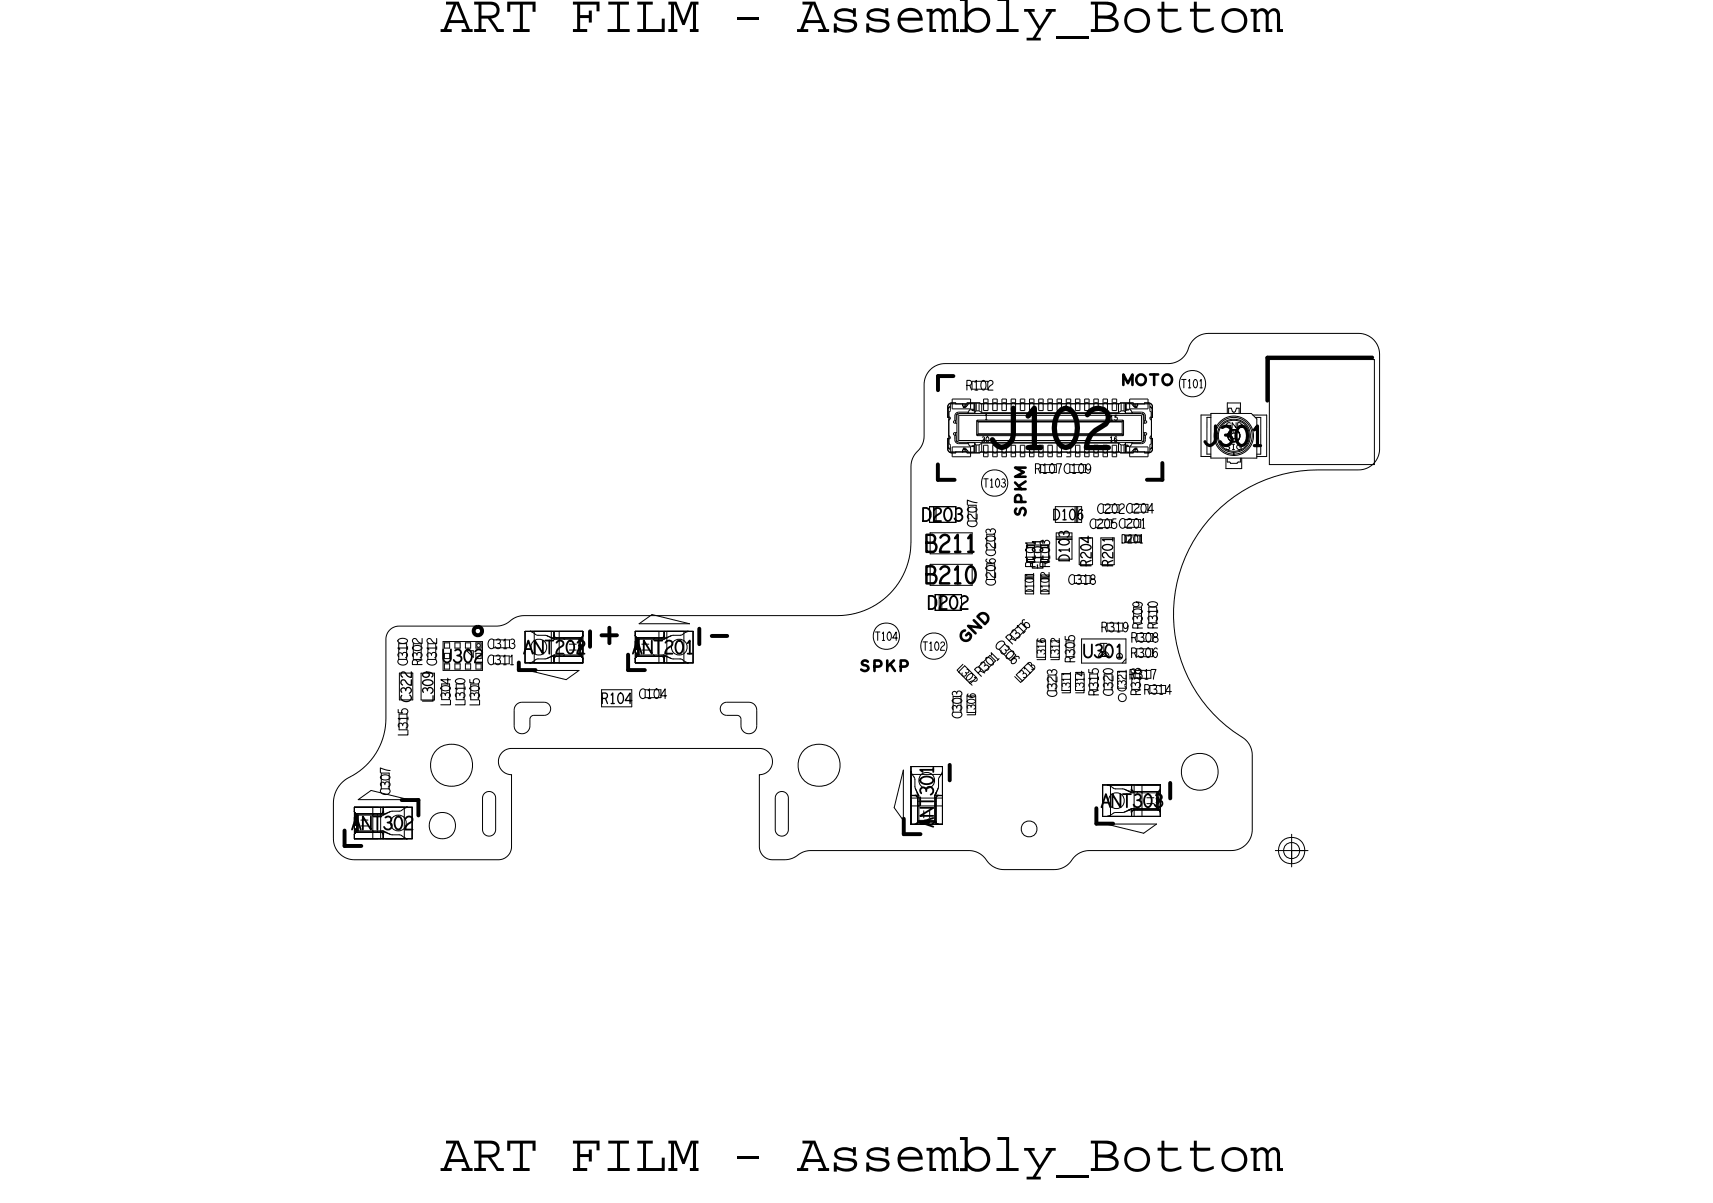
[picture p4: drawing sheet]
<svg xmlns="http://www.w3.org/2000/svg" width="65mm" height="46mm" viewBox="0 0 65 46" stroke-linecap="round" stroke-linejoin="round" font-family="sans-serif">
<!-- layer: Board Outline -->
<g fill="none" stroke="#000" stroke-width=".04">
<path d="M14.9 24l.3-.2h3.8l.7-.3h.3h11.9a2.8 2.8 0 0 0 2.8-2.8v-3l.1-.3 .3-.4 .1-.3v-2a.8 .8 0 0 1 .8-.8l8.6-.1a1.01 1.01 0 0 0 .8-.8l.2-.2 .4-.1h5.8a.8 .8 0 0 1 .8 .8l-.1 3.6a.8 .8 0 0 1-.8 .8h-1.8a5.5 5.5 0 0 0-5.1 4.3 5.5 5.5 0 0 0 2.7 6l.2 .5v2.9a.8 .8 0 0 1-.8 .8h-5.5a1.31 1.31 0 0 0-.8 .6l-.4 .1h-2a1.23 1.23 0 0 1-.9-.6l-.4-.1h-6l-.9 .3h-.8l-.2-.2-.1-.2v-2.8l.4-.1 .1-.4-.1-.3-.3-.2h-9.5l-.4 .1-.1 .4 .1 .4 .4 .1v2.8l-.2 .4-.3 .1h-5.5a.8 .8 0 0 1-.8-.9v-1.4a1.24 1.24 0 0 1 .9-1 2.5 2.5 0 0 0 1.1-2.1v-3.1zM18.4 30.2h.3l.2 .2v1.2l-.2 .2h-.2l-.1-.2zM19.6 27.1v.6zM19.6 27.6l.1 .3h.2h.2l.1-.3M19.9 26.8h.8zM19.9 26.8h-.2l-.1 .2M20.2 27.4v.2zM20.3 27.3h.4zM20.3 27.3l-.1 .1M20.7 26.8h.2l.1 .2-.1 .2-.2 .1M27.7 27.3h.4zM27.7 26.8h-.2l-.1 .2 .1 .2h.2"/>
<path d="M27.7 26.8h.8zM28.1 27.3l.1 .1M28.2 27.4v.3zM28.2 27.6l.1 .3h.2h.2l.1-.3M28.5 26.8h.2l.1 .3M28.8 27v.6zM29.6 30.2h.2l.2 .2v1.2l-.2 .2h-.2l-.1-.2zM39 31.4l.2-.1 .2 .1 .1 .2-.1 .2-.2 .1-.2-.1-.1-.2zM42.6 26.5l.1-.1 .2 .1v.1l-.2 .1-.1-.1zM49.2 32.4h.5zM49.2 32.4v.5z"/>
<circle cx="16.8" cy="31.5" r=".5"/>
<circle cx="17.2" cy="29.2" r=".81"/>
<circle cx="31.2" cy="29.2" r=".81"/>
<circle cx="45.7" cy="29.4" r=".71"/>
<circle cx="49.2" cy="32.4" r=".5"/>
</g>
<g fill="none" stroke="#000" stroke-width=".15">
<path d="M35.7 17.7v.6zM35.7 18.3h.7zM35.7 14.3h.6zM35.7 14.3v.6zM43.7 18.3h.6zM44.3 17.6v.7zM48.3 13.6v1.7zM48.3 13.6h4zM13.1 31.6v.6zM13.1 32.2h.7zM15.3 30.5h.6zM15.9 30.5v.6z"/>
<path d="M19.8 25.2v.3zM19.8 25.5h.6zM22.5 24v.6zM22.9 24.2h.6zM23.2 23.9v.6zM23.9 24.9v.6zM23.9 25.5h.7zM26.6 24v.5zM27.1 24.2h.6zM34.4 31.2v.6zM34.4 31.8h.7zM36.2 29.1v.6z"/>
<path d="M41.8 30.8v.6zM41.8 31.4h.6zM44.6 29.8v.6z"/>
</g>
<!-- layer: Components -->
<g fill="none" stroke="#000" stroke-width=".04">
<path d="M35.4 19.3v.6zM35.4 19.3h1zM35.4 19.9h1zM35.6 19.3v.6zM35.7 19.3v.6zM36.1 15.9h.1M36.1 15.5v.4zM36.1 16.7v.4zM36.1 16.7h.1M36.1 17.1l.1 .1M36.1 17l.1 .1M36.1 15.6v.3z"/>
<path d="M36.1 16.7v.3zM36.1 15.5v.1M36.1 16v.6zM36.1 16.6h.1M36.1 16.6v.1M36.1 16h.1M36.1 15.9v.1M36.1 15.7v.2zM36.1 16.6v.1zM36.1 15.9v.1zM36.1 16.7v.2zM36.1 16.9h.1"/>
<path d="M36.2 15.7h.1M36.2 15.5h.1M36.2 17.1h.1M36.2 16.9v.1M36.2 17.1h-.1M36.2 15.6v.1M36.2 15.4v.2zM36.2 15.4h.5zM36.2 17v.2zM36.2 15.5l-.1 .1M36.2 17.2h.5zM36.2 17.2h.2z"/>
<path d="M36.2 15.3l-.1 .2M36.3 15.3h.1zM36.3 15.2v.4zM36.3 15.2h.7zM36.3 17v.4zM36.3 17h.7zM36.3 15.6h.7zM36.3 17.4h.7zM36.3 16.1h.1M36.4 16.5h.1M36.3 16.5l.1 .1M36.4 16.6v.1z"/>
<path d="M36.4 15.8v.2zM36.4 16.7l.1 .2M36.4 16.1h.1M36.4 16.5v.1zM36.4 16v.1zM36.4 15.4h.1M36.4 15.4h.3zM36.4 15.3h.1M36.4 17.2h.1M36.4 17.2h.3zM36.4 19.3v.6zM36.4 16.7l.1 .1"/>
<path d="M36.4 16l-.1 .1M36.4 15.8v1zM36.5 15.8h.1M36.5 16.9h.4zM36.5 15.7h.4zM36.5 15.8v1zM36.5 16.8h.1M36.5 16.8h7zM36.5 15.7l-.1 .1M36.5 15.8h7zM36.5 15.7h7zM36.7 15.4v.1z"/>
<path d="M36.7 15.4h.1M36.7 17.1v.1zM36.7 17.2h.1M36.7 15.5h.1M36.7 15.5h.1zM36.7 17.1h.1zM36.7 17.1h.1M36.8 15.5h.1M36.8 15.4h.1M36.8 17.2h.1M36.8 17.1h.1M36.8 15.4v.1z"/>
<path d="M36.8 17.1v.1zM36.8 15.5h-.1M36.8 17.1l.1 .1zM36.8 15.3h.5zM36.8 17.2h.5zM36.8 15.3v.2zM36.8 15.3h.1M36.8 16.8l.1 .1zM36.9 15.7h.2zM36.9 16.9h.2zM36.9 15.4l-.1 .1zM36.9 15.3h.1"/>
<path d="M36.9 17.2h.1M36.9 15.7h.1M36.9 15.7h-.1zM36.9 16.9h.1M36.9 16.9l.1 .1zM36.9 15.4h.2zM36.9 17.2h.2zM36.9 15.4h.1M36.9 15.6h.1M36.9 17h.1M37 17h.1M37 15.6l-.1 .1z"/>
<path d="M37 15.6h.1M37 15.2v.4zM37 17v.4zM37 15.3h.1M37 17.2h.1M37 15.4h.1M37 15.6h.1zM37 17h.1zM37 15.6l.1 .1zM37.1 16.9v.1M37.1 15.6v.1M37.1 15.4v.2z"/>
<path d="M37.1 17v.2zM37.1 15.3v.4zM37.1 16.9h.1M37.1 16.9v.3zM37.1 15.7h.1M37.1 15.7l.1-.1zM37.1 16.9h.1zM37.2 15.3v.3zM37.2 16.6h5.6zM37.2 16h5.6zM37.3 16.1h5.4zM37.3 16.5h5.4z"/>
<path d="M37.3 15.3v.3zM37.3 15.3h.1M37.3 15.4h.2zM37.3 15.4h5.4zM37.3 17.2h5.4zM37.4 15.4v.3zM37.4 15.7h5.2zM37.4 16.9h5.2zM37.5 15.2v.4zM37.5 15.2h.1zM37.5 15.4h.1M37.5 15.3h.1z"/>
<path d="M37.6 15.4h.1M37.6 15.4h.3zM37.6 15.3h.1M37.6 15.2v.4zM37.8 15.2v.4zM37.8 15.2h.2zM37.8 15.4h.1M37.8 15.3h.1zM37.9 15.4h.1M37.9 15.4h.3zM37.9 15.3h.1M38 15.2v.4z"/>
<path d="M38.2 15.2v.4zM38.2 15.2h.1zM38.2 15.4h.1M38.2 15.3h.1zM38.3 15.4h.1M38.3 15.4h.3zM38.3 15.3h.1M38.3 15.2v.4zM38.5 15.2v.4zM38.5 15.2h.2zM38.5 15.4h.1M38.5 15.3h.1z"/>
<path d="M38.6 15.4h.1M38.6 15.4h.3zM38.6 15.3h.1M38.7 15.2v.4zM38.9 15.2v.4zM38.9 15.2h.1zM38.9 15.4h.1M38.9 15.3h.1zM39 15.4h.1M39 15.4h.3zM39 15.3h.1M39 15.2v.4z"/>
<path d="M39.2 15.2v.4zM39.2 15.2h.2zM39.2 15.4h.1M39.2 15.3h.1zM39.3 15.4h.1M39.3 15.4h.3zM39.3 15.3h.1M39.4 15.2v.4zM39.6 15.2v.4zM39.6 15.2h.1zM39.6 15.3h.1zM39.6 15.4h.1"/>
<path d="M39.7 15.4h.3zM39.7 15.3h.1M39.7 15.4h.1M39.7 15.2v.4zM39.9 15.2v.4zM39.9 15.2h.2zM39.9 15.3h.1zM39.9 15.4h.1M40 15.4h.3zM40 15.3h.1M40 15.4h.1M40.1 15.2v.4z"/>
<path d="M40.2 19.3h1zM40.2 19.3v.6zM40.2 19.9h1zM40.3 15.2v.4zM40.3 15.2h.1zM40.3 15.3h.1zM40.3 15.4h.1M40.4 15.4h.2zM40.4 15.3h.1M40.4 15.4h.1M40.4 15.2v.4zM40.6 15.2v.4z"/>
<path d="M40.6 15.2h.2zM40.6 15.4h.1M40.6 15.3h.1zM40.7 15.4h.1M40.7 15.4h.3zM40.7 15.3h.1M40.8 15.2v.4zM40.9 19.3v.6zM41 15.2v.4zM41 15.2h.1zM41 15.4h.1M41 15.3h.1z"/>
<path d="M41 19.3v.6zM41.1 15.4h.1M41.1 15.4h.3zM41.1 15.3h.1M41.1 15.2v.4zM41.2 19.3v.6zM41.3 15.2v.4zM41.3 15.2h.2zM41.3 15.3h.1zM41.3 15.4h.1M41.4 15.4h.3zM41.4 15.3h.1"/>
<path d="M41.4 15.4h.1M41.5 15.2v.4zM41.7 15.2h.1zM41.7 15.2v.4zM41.7 15.4h.1M41.7 15.3h.1zM41.8 15.4h.3zM41.8 15.3h.1M41.8 15.4h.1M41.8 15.2v.4zM42 15.2h.2zM42 15.2v.4z"/>
<path d="M42 15.3h.1zM42 15.4h.1M42.1 15.4h.3zM42.1 15.3h.1M42.1 15.4h.1M42.2 15.2v.4zM42.4 15.2h.1zM42.4 15.2v.4zM42.4 15.3h.1zM42.4 15.4h.1M42.5 15.4h.1zM42.5 15.3h.1"/>
<path d="M42.5 15.4h.1M42.5 15.2v.4zM42.6 15.4v.3zM42.6 15.4h.1M42.7 15.3h.5zM42.7 17.2h.5zM42.7 15.6h.1zM42.7 15.3v.3zM42.7 16.9h.1zM42.7 16.5h.1M42.7 16.1h.1M42.7 16.1l.1-.1z"/>
<path d="M42.7 16.5l.1 .1zM42.7 16.1v.4zM42.8 16.6h.1M42.8 16h.1M42.8 16l-.1 .1zM42.8 16v.6zM42.8 15.3v.3zM42.8 16.9h.1zM42.8 16.9v.3zM42.8 15.6l.1 .1zM42.9 15.7h.1M42.9 15.3v.4z"/>
<path d="M42.9 16.9v.3zM42.9 16.9h.1M42.9 15.7h.2zM42.9 16.9h.2zM42.9 17h.1zM42.9 15.6h.1zM42.9 15.4v.2zM42.9 17.2h.2zM42.9 17v.2zM42.9 15.4h.2zM42.9 15.6v.1M42.9 16.9l.1 .1z"/>
<path d="M42.9 16.9v.1M43 15.6h.1M43 17h.1M43 15.3h.1M43 17.2h.1M43 15.4h.1M43 15.2v.4zM43 17v.4zM43 15.2h.7zM43 17h.7zM43 15.6h.7zM43 17.4h.7z"/>
<path d="M43 15.6l.1 .1zM43 17l.1-.1zM43.1 15.6h.1M43.1 17h.1M43.1 15.3h.1M43.1 17.2h.1M43.1 15.4h.1M43.1 15.7h.1zM43.1 15.7h.1M43.1 16.9l.1-.1zM43.1 16.9h.1M43.1 15.7h.4z"/>
<path d="M43.1 16.9h.4zM43.1 15.4l.1 .1zM43.2 15.3v.2zM43.2 15.4h.1M43.2 15.3h.1M43.2 17.2h.1M43.2 17.1v.1zM43.2 15.5h.1M43.2 17.1h.1M43.2 15.5h.1zM43.2 17.1h.1zM43.2 17.1l-.1 .1z"/>
<path d="M43.2 15.4v.1zM43.3 17.1h-.1M43.3 15.5h.1M43.3 17.1h.1M43.3 15.4h.1M43.3 17.2h.1M43.3 15.4v.1zM43.3 17.1v.1zM43.3 15.4h.3zM43.3 15.4h.5zM43.3 17.2h.3zM43.3 17.2h.5z"/>
<path d="M43.5 15.8v1zM43.5 16.8h.1M43.5 15.7l.1 .1M43.5 15.8h.1M43.6 16.1h.1M43.5 16.5h.1M43.6 16.7l-.1 .1M43.6 16.6v.1zM43.6 15.8v.2zM43.6 16l.1 .1M43.6 15.3h.1M43.6 17.2h.1z"/>
<path d="M43.6 17.2h.1M43.6 15.3h.1zM43.6 16v.1zM43.6 16.5v.1zM43.7 16.5h.1M43.6 16.7l-.1 .2M43.7 16.5l-.1 .1M43.7 15.2v.4zM43.7 17v.4zM43.7 17.2h.1M43.8 15.3l.1 .2M43.8 15.5h.1"/>
<path d="M43.8 15.4v.2zM43.8 17.1h.1M43.8 17v.2zM43.8 15.6v.1M43.8 15.5l.1 .1v-.1M43.8 16.9h.1M43.8 16.9v.1M43.8 15.7h.1M43.8 15.9h.1M43.8 15.7v.2zM43.8 16.7h.1M43.8 16h.1"/>
<path d="M43.8 15.9v.1zM43.8 16.6v.1zM43.8 16.7v.2zM43.8 15.9l.1 .1M43.9 16.6h.1M43.9 16.6v.1M43.9 16v.6zM43.9 17.1v-.1l-.1 .1M43.9 15.6v.3zM43.9 16.7v.3zM43.9 17.1l-.2 .1M43.9 15.5v.4z"/>
<path d="M43.9 16.7v.4zM45.7 17.4h.4zM45.7 15.8v1.6zM45.7 15.8h.4zM46 17.3h.1zM46 15.9v1.4zM46 15.9h.1zM46.1 17.4l1.8 .1zM46.1 15.7l1.6 .1zM46.1 15.7v1.7zM46.7 17.8h.6zM46.7 17.4v.4z"/>
<path d="M46.7 17.6h.1zM46.7 17.4v.2zM46.7 15.3h.5zM46.7 15.3v.4zM46.8 15.5h.1zM46.8 15.5v.2zM46.8 17.6h.1M46.9 17.6h.2zM46.9 15.5v.2zM46.9 15.7h.1M47 15.7h.1M47 17.3l-.5-.1-.2-.4v-.5l.3-.4h.5l.4 .2 .2 .4-.1 .5a.75 .75 0 0 1-.6 .3"/>
<path d="M47 17.3l-.5-.2-.2-.5 .2-.5 .5-.2 .5 .2 .2 .5-.2 .5-.5 .2M47 17.2v.1zM47 16.4h.1M47 17.3h.1M47.1 15.7h-.1M47.1 15.5v.2zM47.1 15.5h.1zM47.2 17.6h.1M47.2 17.6h-.1M47.2 15.5v.2zM47.2 17.5v.1zM47.3 15.3l-.1 .4z"/>
<path d="M47.3 17.5v.4zM47.7 15.8l.2 .2zM47.7 15.8h.5zM47.8 15.9h.2zM47.9 17.4h.3zM47.9 17.3h.1zM47.9 16v1.5zM48 15.9v1.4zM48.2 15.8v1.6zM13.5 31.9h1.1zM13.5 30.9v.2zM13.5 30.7v.2z"/>
<path d="M13.5 31.6v.2zM13.5 31.8v.1zM13.5 30.7v1.2zM13.5 30.7h1.1zM13.5 30.7h2zM13.5 30.7h.9zM13.5 31.9h.9zM13.5 31.9h2zM13.6 31h.1M13.6 31v.2zM13.6 31l-.1-.1v.2M13.6 31h.9z"/>
<path d="M13.6 31v.3zM13.6 31.7h.9zM13.6 31.7l-.1 .1v-.1M13.6 30.5h2zM13.6 30.5l.5-.4zM13.6 31h1zM13.6 31.6h1zM14.1 30.1l1.5 .4zM14.2 31h.1M14.2 30.7v1.3zM14.4 31h.1M14.5 30.7v1.2z"/>
<path d="M14.5 31h.1M14.6 31h.1M14.6 31h.1zM14.6 30.9l-.1 .1 .1-.1M14.6 30.7v.2zM14.6 31.8v.1zM14.6 31.8l-.1-.1 .1 .1M14.6 31.9h.9zM14.6 30.7h.9zM14.6 30.9v.1zM14.6 31.7v.1zM14.7 31h.1"/>
<path d="M14.7 31l.1-.1zM14.7 30.7h.7zM14.7 31.9h.7zM14.9 31.8h.1M14.8 30.9h.1M14.9 31.8h.3zM14.9 30.9h.1M14.9 30.9h.3zM15 31.1h.2h.2l.1 .3-.1 .2h-.2h-.2l-.1-.2zM15.2 31.8h.1M15.2 26.7h.5zM15.2 25.6h.5z"/>
<path d="M15.2 25.6v1.1zM15.3 30.9h-.1M15.3 30.9l.1-.1zM15.3 31.8l.1 .1zM15.4 30.7v1.3zM15.5 31.9v.1M15.5 31.9h.1M15.5 30.8h.1M15.5 30.7h.2zM15.5 31.9h.2zM15.7 30.7v1.3zM15.7 25.6v1.1z"/>
<path d="M16 26.7h.5zM16 25.6h.5zM16 25.6v1.1zM16.5 25.6v1.1zM16.9 25.5h1.5zM16.9 24.4v1.1zM16.9 24.4h1.5zM16.9 24.7h.2zM16.9 25.5h.2zM16.9 24.5v.2zM16.9 24.5h.2zM16.9 25.3v.2z"/>
<path d="M17.1 24.5v.2zM17.1 25.3v.2zM17.3 24.7h.2zM17.3 25.5h.2zM17.3 24.5v.2zM17.3 24.5h.2zM17.3 25.3v.2zM17.5 24.5v.2zM17.5 25.3v.2zM17.7 24.7h.2zM17.7 25.5h.2zM17.7 24.5v.2z"/>
<path d="M17.7 25.3v.2zM17.7 24.5h.2zM17.9 24.5v.2zM17.9 25.3v.2zM18.1 24.7h.2zM18.1 25.5h.2zM18.1 24.5v.2zM18.1 24.5h.2zM18.1 25.3v.2zM18.2 24.5l.1 .1-.1 .1v-.1zM18.3 24.5v.2zM18.3 25.3v.2z"/>
<path d="M18.4 24.4v1.1zM20 24h.2zM20 24v1.2zM20 25.2h.2zM20.1 25.5h2zM20.1 25.5l1.5 .4zM20.2 25.2h.1M20.2 24.1h.1M20.2 24v.1M20.2 25.2v.1M20.2 25.2h.9zM20.2 24h2z"/>
<path d="M20.2 24h.9zM20.2 25.2h2zM20.3 24.1l.1 .1zM20.3 25.2l.1-.1zM20.3 24.4l.2-.1 .3 .1v.3v.2l-.3 .1-.2-.1-.1-.2zM20.3 25.2h.7zM20.3 24h.7zM20.3 24v1.2zM20.4 24.2h.1M20.5 25.1h.3zM20.5 25.1h-.1M20.5 24.2h.3z"/>
<path d="M20.8 24.2h.1M20.8 25.1h.1M20.8 24.2l.2 .1zM20.9 24.2l.1 .1zM21 24.3h.1M21 24.3h.1zM21 24v1.3zM21.1 24.3h.1M21.1 25v.1zM21.1 24.2v.1zM21.1 24v.2zM21.1 25.1v.1z"/>
<path d="M21.1 24.2l.1 .1-.1-.1M21.1 25.1l.1-.1-.1 .1M21.1 25.2h1.1zM21.1 24h1.1zM21.1 24.3h.9zM21.1 24.9h1zM21.2 24.3h.1M21.2 25h.9zM21.2 24.3h.9zM21.3 24v1.2zM21.3 25.2h.9zM21.3 24h.9z"/>
<path d="M21.3 24.3h.1M21.5 24.3h.1M21.6 25.9l.5-.4zM22.1 24.3h.1M22 24.3v.3zM22.1 24.4v.2zM22.1 24.3v.3zM22.1 24.3l.1-.1v.2M22.1 25l.1 .1M22.1 24.4v.1zM22.2 25v.1M22.2 24.2v.2z"/>
<path d="M22.2 24.9v.2zM22.2 25.1v.1zM22.2 24.1v.1zM22.2 24v1.3zM22.9 26.3v.6zM22.9 26.3h1.2zM22.9 26.9h1.2zM24.1 26.3v.6zM24.2 25.2h1.1zM24.2 24h1.1zM24.2 24.9v.2zM24.2 24.2v.2z"/>
<path d="M24.2 24v.2zM24.2 25.1v.1zM24.2 24v1.2zM24.2 24h.9zM24.2 25.2h.9zM24.2 24h2zM24.2 25.2h2zM24.2 25v.1M24.3 24.3h.1M24.3 24.3v.2zM24.3 24.3l-.1-.1v.2M24.3 24.3h.9z"/>
<path d="M24.3 25h.9zM24.3 24.3v.3zM24.3 25l-.1 .1M24.3 23.8h2zM24.3 23.8l.5-.4zM24.3 24.3h1zM24.3 24.9h1zM24.8 23.4l1.5 .4zM24.9 24.3h.1M25.1 24.3h.1M25.1 24v1.3zM25.2 25l.1 .1"/>
<path d="M25.2 24.3h.1M25.3 24.3h.1M25.3 24.3h.1zM25.3 25.1v.1zM25.3 24v.2zM25.3 24.2l-.1 .1M25.3 25.2h.9zM25.3 24h.9zM25.3 24.2v.1zM25.3 25v.1zM25.4 24.3h.1M25.4 24.3l.1-.1z"/>
<path d="M25.4 24v1.2zM25.4 24h.7zM25.4 25.2h.7zM25.6 25.1h.1M25.5 24.2h.1M25.6 25.1h.3zM25.6 24.2h.1M25.6 24.2h.3zM25.7 24.4h.2h.2l.1 .3-.1 .2h-.2h-.2l-.1-.2zM25.9 25.1h.1M26 24.2h-.1M26 24.2l.1-.1z"/>
<path d="M26 25.1l.1 .1zM26 24v1.3zM26.2 24.1h.1M26.2 25.2h.1M26.2 25.2h-.1l.1 .1M26.2 25.2v.1M26.2 24h.2zM26.2 25.2h.2zM26.2 24.1h-.1h.1M26.4 24v1.3zM34.1 30.8l.3 .5zM34.4 29.3l-.3 1.5z"/>
<path d="M34.4 29.3v2zM34.7 31.4h1.2zM34.7 30.4h1.2zM34.7 29.2v.2zM34.7 30.3v1.1zM34.7 29.4v2zM34.7 29.4v.9zM34.7 30.3h.1zM34.7 31.4h.1zM34.7 30.5v.9zM34.7 29.5v.7zM34.7 29.2h1.2z"/>
<path d="M34.7 29.5h1.2zM34.7 30.7h1.2zM34.7 29.4h.1M34.7 29.4v.1M34.7 29.5l.1 .1zM34.8 29.6v.1M34.8 29.7v.3zM34.9 30h.1M34.9 31.4h.2zM34.9 30.3h.1zM34.9 30v.2zM34.9 30.1v.1z"/>
<path d="M34.9 30.2h.1M34.9 30.2l.1 .1zM35 30.4h.1M35 30.5h.1M34.9 31.3v.1h.2M34.9 30.4v.9zM34.9 30.4v-.1v.1M35 30.7h.1M35 30.3h.1M35 31.3h.1M35 30.3v1zM35 31.3h.2z"/>
<path d="M35.1 29.5l.2-.1 .2 .1 .1 .2-.1 .2-.2 .1-.2-.1-.1-.2zM35.4 21.1h1.6zM35.4 20.3v.8zM35.4 20.3h1.6zM35.4 21.5v.8zM35.4 21.5h1.6zM35.4 22.3h1.6zM35.5 31.4h.2zM35.6 30.3v1zM35.6 22.6h1zM35.6 22.7v.6zM35.6 23.3h1z"/>
<path d="M35.6 30.3h.1zM35.6 30.4v.9zM35.7 31.3v.1M35.7 30.4l.1-.1-.1 .1M35.7 31.4h.1M35.7 30h.1M35.7 29.7v.3zM35.7 31.4h.2zM35.8 30.3h.1zM35.8 22.7v.6zM35.8 29.6v.1M35.8 22.6v.7z"/>
<path d="M35.9 29.5l-.1 .1zM35.9 22.7v.6zM35.9 29.4h.1M35.9 29.4v.1M35.9 29.2v.2zM35.9 29.4v.9zM35.9 29.4v2zM35.9 30.3v1.1zM35.9 30.5v.9zM35.9 29.5v.7zM36.6 22.6v.7zM36.8 26.5v.6z"/>
<path d="M36.8 26.5h.4zM36.8 27.1h.4zM37 20.3v.8zM37 21.5v.8zM37.2 26.5v.6zM39.1 21.9v.6zM39.1 20.8v.6zM39.1 20.8h.8zM39.1 21.4h.8zM39.4 21.9v.6zM39.5 24.4v.6zM39.5 24.4h.3z"/>
<path d="M39.5 25h.3zM39.6 21.9v.6zM39.8 24.4v.6zM39.9 20.8v.6zM40 21.9v.6zM40 24.4v.6zM40 24.4h.4zM40 25h.4zM40.2 21.3h.6zM40.2 20.5h.6zM40.2 20.6h.6zM40.2 20.3v1z"/>
<path d="M40.2 20.3h.6zM40.4 24.4v.6zM40.4 26.3h.4zM40.4 25.7h.4zM40.4 25.7v.6zM40.8 25.7v.6zM40.8 20.3v1zM41 25.7h.3zM41 25.7v.6zM41 26.3h.3zM41.1 20.5v1zM41.1 20.5h.5z"/>
<path d="M41.1 21.5h.5zM41.2 25.3h1.7zM41.2 24.3v1zM41.2 24.3h1.7zM41.3 25.7v.6zM41.6 20.5v1zM41.9 24.5h.3zM41.9 20.5h.5zM41.9 20.5v1zM41.9 21.5h.5zM42 29.9h.2zM42 29.9v1.2z"/>
<path d="M42 31.1h.2zM42 24.5v.3zM42.1 31.4h2zM42.1 31.4l1.5 .3zM42.2 31.1h.1M42.2 29.9h.1M42.2 29.9h.1h-.1M42.2 31.1h.9zM42.2 29.9h2zM42.2 29.9h.9zM42.2 31.1h2zM42.2 31.1h.1h-.1"/>
<path d="M42.3 29.9l.1 .1zM42.3 31.1l.1-.1zM42.3 29.9v1.2zM42.3 30.3l.2-.1 .3 .1v.2v.2l-.3 .1-.2-.1-.1-.2zM42.3 31.1h.7zM42.3 29.9h.7zM42.4 30l.1 .1M42.4 20.5v1zM42.5 31h.3zM42.5 31h-.1M42.5 30h.3zM42.6 25.6h.3z"/>
<path d="M42.6 25.6v.6zM42.6 26.2h.3zM42.8 30.1h.1M42.8 30.9h.1M42.8 30.9v.1M42.8 20.4h.7zM42.8 20.7h.7zM42.8 30.1h.2zM42.9 30.1h.1zM42.9 24.3v1zM42.9 25.1l-.2 .2zM42.9 25.6v.6z"/>
<path d="M43 30.1h.1M43 30.1l.1 .1zM43.1 30.2h.1M43.1 30.8v.1zM43.1 30.1v.1zM43.1 29.9v.1zM43.1 31v.1zM43.1 30l.1 .1M43.1 31.1h1.1zM43.1 29.9h1.1zM43.1 30.2h.9zM43.1 30.8h1z"/>
<path d="M43.2 30.1h.1M43.2 29.9v1.2zM43.2 30.8h.9zM43.2 30.2h.9zM43.2 30.9h-.1M43.3 31.1h.9zM43.3 29.9h.9zM43.3 30.2h.1M43.5 30.2h.1M43.5 29.9v1.2zM43.6 31.7l.5-.3zM44.1 30.2h.1"/>
<path d="M44 30.2v.2zM44.1 30.2v.2zM44.1 30.2l.1-.1v.2M44.1 30.9l.1 .1M44.2 30.9h.1M44.2 30.1v.2zM44.2 30.7v.2zM44.2 31v.1zM44.2 29.9v.1zM44.2 29.9v1.2z"/>
<circle cx="37.9" cy="18.4" r=".5"/>
<circle cx="45.4" cy="14.6" r=".5"/>
<circle cx="47" cy="16.6" r=".59"/>
<circle cx="47" cy="16.6" r=".63"/>
<circle cx="33.8" cy="24.2" r=".5"/>
<circle cx="35.6" cy="24.6" r=".5"/>
</g>
<path d="M18.1 24l.1-.1 .1 .1v.1l-.1 .1-.1-.1z" fill="none" stroke="#000" stroke-width=".15"/>
<!-- layer: Text -->
<g fill="none" stroke="#000" stroke-width=".05">
<path d="M40.1 19.4a.2 .2 0 0 1 .3 .2 .2 .2 0 0 1-.3 .2zM40.5 19.8h.1M40.5 19.5v-.1v.4M40.8 19.4a.17 .17 0 0 1 .2 .2 .17 .17 0 0 1-.2 .2zM41.2 19.4a.17 .17 0 0 0-.1 .2 .17 .17 0 0 0 .1 .2 .11 .11 0 0 0 0-.2 .11 .11 0 0 0-.1 0M15.5 26.3a.11 .11 0 0 1 .1-.1 .11 .11 0 0 1 .1 .1 .11 .11 0 0 1-.1 .1M15.5 26.3a.11 .11 0 0 0-.2-.1 .1 .1 0 0 0 0 .2M15.6 26.5a.17 .17 0 0 1-.1 .2 .17 .17 0 0 1-.2-.2M15.7 25.6v.2l-.3-.2a.1 .1 0 0 0-.1 .1 .1 .1 0 0 0 0 .1M15.7 25.9v.2l-.3-.2a.1 .1 0 0 0-.1 .1 .1 .1 0 0 0 0 .1M16.1 26l.1-.1a.16 .16 0 0 1 .2 0 .16 .16 0 0 1 0 .2 .19 .19 0 0 1-.3-.1zM16.2 25.6h.1a.1 .1 0 0 1 0 .2 .11 .11 0 0 1-.2-.1 .1 .1 0 0 1 .1-.1l.3 .1-.1 .1"/>
<path d="M16.3 26.3a.11 .11 0 0 1 .1-.1 .11 .11 0 0 1 .1 .1 .11 .11 0 0 1-.1 .1M16.3 26.3a.11 .11 0 0 0-.2-.1 .1 .1 0 0 0 0 .2M16.5 26.5v.2h-.4M22.9 26.6h.2v-.2h-.2v.4M23.1 26.6v.2M23.3 26.8h.1M23.3 26.5v-.1v.4M23.6 26.4a.17 .17 0 0 1 .1 .2 .17 .17 0 0 1-.1 .2zM24.1 26.7h-.3l.2-.3v.4M39.3 21.4v.2h.4v-.2M39.3 20.9l.1-.1a.16 .16 0 0 1 .2 0 .16 .16 0 0 1 .1 .2h-.1a.19 .19 0 0 1-.3-.1zM39.7 20.6h-.4l.1 .1"/>
<path d="M39.7 21.2h-.4l.1 .1M40.3 20.6h.1a.16 .16 0 0 1 .2-.1 .16 .16 0 0 1 .1 .2h-.1a.19 .19 0 0 1-.3-.1zM40.4 21.2a.2 .2 0 0 1 .2 0 .2 .2 0 0 1 .1 .2h-.4zM40.5 20.4a.11 .11 0 0 1 .1-.2 .11 .11 0 0 1 .1 .1 .11 .11 0 0 1 0 .2M40.5 20.3a.1 .1 0 0 0-.1 0 .1 .1 0 0 0 0 .1M40.7 20.9h-.4l.1 .1M40.7 20.9v.1M41.2 20.8a.16 .16 0 0 1 .2-.1 .16 .16 0 0 1 .1 .2 .19 .19 0 0 1-.3-.1zM41.4 21.5l-.1-.1h-.1v.1h.4M41.4 20.4v.3l-.2-.2h.4M41.6 21.3l-.2 .1M41.6 21v.3l-.3-.2a.1 .1 0 0 0-.1 0 .1 .1 0 0 0 0 .1"/>
<path d="M42 20.8h.1a.16 .16 0 0 1 .2-.1 .16 .16 0 0 1 0 .2 .19 .19 0 0 1-.3-.1zM42.2 21.5l-.1-.1h-.1v.1h.4M42.4 21.3l-.2 .1M42.4 20.6h-.4h.1M42.4 20.5v.1M42.4 21v.3l-.3-.2a.1 .1 0 0 0-.1 0 .1 .1 0 0 0 .1 .1"/>
</g>
<g fill="none" stroke="#000" stroke-width=".07">
<path d="M35.2 19.3a.25 .25 0 0 1 .3 .3 .25 .25 0 0 1-.3 .2zM35.6 19.4a.13 .13 0 0 1 .2 0 .13 .13 0 0 1 0 .1l-.2 .3h.2M36.1 19.4a.24 .24 0 0 1 .2 .2 .24 .24 0 0 1-.2 .2 .34 .34 0 0 1 0-.4zM36.4 19.4a.12 .12 0 0 1 .2 0 .12 .12 0 0 1 0 .2M36.5 19.6a.15 .15 0 0 1 .2 .1 .15 .15 0 0 1-.2 .2 .15 .15 0 0 1-.1-.2M13.4 31.6l.2-.5 .1 .5M14.1 31.1v.5l-.3-.5v.5M14.2 31.1h.3M14.4 31.1v.5M14.7 31.1a.12 .12 0 0 1 .2 0 .12 .12 0 0 1-.1 .2M15.1 31.1a.24 .24 0 0 1 .2 .2 .24 .24 0 0 1-.2 .3 .34 .34 0 0 1 0-.5zM15.4 31.2a.13 .13 0 0 1 .2-.1 .13 .13 0 0 1 .1 .2l-.3 .3h.3"/>
<path d="M16.9 24.7v.4l.1 .1 .2-.1v-.4M17.3 24.8a.12 .12 0 0 1 .2 0 .12 .12 0 0 1 0 .2M17.8 24.8a.24 .24 0 0 1 .2 .2 .24 .24 0 0 1-.2 .2 .34 .34 0 0 1 0-.4zM18.1 24.8a.13 .13 0 0 1 .2-.1 .13 .13 0 0 1 0 .2l-.2 .3h.3M20 24.9l.1-.5 .2 .5M20.7 24.4v.5l-.3-.5v.5M20.8 24.4h.3M20.9 24.4v.5M21.2 24.5a.13 .13 0 0 1 .2-.1 .13 .13 0 0 1 0 .2l-.2 .3h.3M21.7 24.4a.24 .24 0 0 1 .2 .2 .24 .24 0 0 1-.2 .3 .34 .34 0 0 1 0-.5zM22 24.5a.13 .13 0 0 1 .2-.1 .13 .13 0 0 1 0 .2l-.2 .3h.3M24.1 24.9l.2-.5 .1 .5"/>
<path d="M24.8 24.4v.5l-.3-.5v.5M24.9 24.4h.3M25.1 24.4v.5M25.3 24.5a.13 .13 0 0 1 .2-.1 .13 .13 0 0 1 .1 .2l-.3 .3h.3M25.8 24.4a.24 .24 0 0 1 .2 .2 .24 .24 0 0 1-.2 .3 .34 .34 0 0 1 0-.5zM26.2 24.5l.1-.1v.5M35 30.4v.3M35 30.5h.5M35.1 30.8h.4l-.4 .3h.4M35.1 29.7a.26 .26 0 0 1 .2-.1 .26 .26 0 0 1 .2 .2 .26 .26 0 0 1-.2 .1 .26 .26 0 0 1-.2-.2zM35.3 30.1a.12 .12 0 0 0-.2-.1 .12 .12 0 0 0 0 .2M35.4 22.7a.25 .25 0 0 1 .3 .3 .25 .25 0 0 1-.3 .2z"/>
<path d="M35.5 29.3h-.4v.1M35.5 31.2l-.4 .1 .4 .2M35.8 22.8a.13 .13 0 0 1 .2-.1 .13 .13 0 0 1 0 .2l-.2 .3h.3M36.3 22.7a.24 .24 0 0 1 .2 .2 .24 .24 0 0 1-.2 .3 .34 .34 0 0 1 0-.5zM36.6 22.8a.13 .13 0 0 1 .2-.1 .13 .13 0 0 1 0 .2l-.2 .3h.3M41.3 24.5v.4l.1 .1 .2-.1v-.4M41.7 24.6a.12 .12 0 0 1 .2 0 .12 .12 0 0 1 0 .2M42 30.7l.1-.4 .2 .4M42.2 24.6a.24 .24 0 0 1 .2 .2 .24 .24 0 0 1-.2 .2 .34 .34 0 0 1 0-.4zM42.6 24.6v-.1v.5M42.7 30.3v.4l-.3-.4v.4M42.8 30.2h.3"/>
<path d="M42.9 30.2v.5M43.2 30.3a.12 .12 0 0 1 .2 0 .12 .12 0 0 1 0 .2M43.7 30.3a.24 .24 0 0 1 .2 .2 .24 .24 0 0 1-.2 .2 .34 .34 0 0 1 0-.4zM44 30.3a.12 .12 0 0 1 .2 0 .12 .12 0 0 1 0 .2"/>
</g>
<g fill="none" stroke="#000" stroke-width=".1">
<path d="M38.7 18.6h.4M38.7 18.4l.2 .2M38.7 19.4a.11 .11 0 0 0 0 .1 .11 .11 0 0 0 .1 0h.1a.12 .12 0 0 1 .1-.1 .12 .12 0 0 1 0 .2M38.9 19.1v-.2h-.2v.2h.4M39.1 17.8h-.4l.3 .2-.3 .2h.4M39.1 18.3l-.3 .2M42.8 14.7v-.4l.2 .3 .1-.3v.4M43.8 14.3h.3M44 14.3v.4M33.1 25.2a.11 .11 0 0 0-.2 0 .11 .11 0 0 0 0 .1h.1a.12 .12 0 0 1 .1 .2 .12 .12 0 0 1-.2 0h-.1M33.3 25.4h.2l.1-.2h-.3v.4M33.8 25.2v.4"/>
<path d="M33.9 25.3l.2 .3M34.1 25.2l-.3 .2M34.3 25.4h.2l.1-.2h-.3v.4"/>
<circle cx="43.5" cy="14.5" r=".19"/>
<circle cx="44.5" cy="14.5" r=".19"/>
</g>
<path d="M35.3 20.7h.3l.1 .1-.1 .2h-.3v-.6h.3l-.1 .3M35.3 21.9h.3l.1 .1-.1 .2h-.3v-.6h.3l-.1 .3M35.8 20.5a.17 .17 0 0 1 .3-.1 .17 .17 0 0 1 0 .2l-.2 .2-.1 .2h.4M35.8 21.7a.17 .17 0 0 1 .3-.1 .17 .17 0 0 1 0 .2l-.2 .2-.1 .2h.4M36.4 21h.2M36.4 20.5l.1-.1v.6M36.4 22.2h.2M36.4 21.7l.1-.1v.6M36.9 21h.2M36.9 20.5l.1-.1v.6M36.9 21.6a.31 .31 0 0 1 .3 .3 .31 .31 0 0 1-.3 .3 .45 .45 0 0 1 0-.6z" fill="none" stroke="#000" stroke-width=".09"/>
<path d="M37.4 16.7l.1 .1h-.1M42.3 16.8h.1M42.3 16h.1M46.9 16.1a.1 .1 0 0 0-.2 0 .11 .11 0 0 0 .1 .2 .09 .09 0 0 0 .1-.1h-.1M46.9 17.1h.1M47.1 16.1v.2l-.2-.2v.2M47.1 16.1l.2 .1-.1 .1h-.1z" fill="none" stroke="#000" stroke-width=".04"/>
<path d="M38.6 15.5v1a.41 .41 0 0 1-.3 .5 .41 .41 0 0 1-.5-.3M39.2 15.8l.2-.3v1.5M40.4 15.6a.54 .54 0 0 1 .6 .7v.2a.43 .43 0 0 1-.4 .5 .43 .43 0 0 1-.4-.5v-.4zM41.4 15.8a.4 .4 0 0 1 .6-.2 .4 .4 0 0 1 .1 .5 1.01 1.01 0 0 0-.7 .9h.8" fill="none" stroke="#000" stroke-width=".2"/>
<path d="M46.3 16.2v.6l-.2 .2-.2-.2M46.6 16.3a.19 .19 0 0 1 .3 0 .19 .19 0 0 1-.1 .3M47.2 16.3a.35 .35 0 0 1 .3 .3 .35 .35 0 0 1-.3 .3 .51 .51 0 0 1 0-.6zM47.8 16.4l.1-.2v.8" fill="none" stroke="#000" stroke-width=".12"/>
<!-- layer: Drawing Origin -->
<path d="M48.6 32.4h1.2M49 32.2l.2-.1 .2 .1 .1 .2-.1 .2-.2 .1-.2-.1-.1-.2zM49.2 31.8v1.2" fill="none" stroke="#000" stroke-width=".04"/>
<!-- layer: All Others -->
<path d="M48.4 13.7h4v4h-4z" fill="none" stroke="#000" stroke-width=".04"/>
<g font-size="2.1">
<text x="16.8" y="1.2">ART FILM - Assembly_Bottom</text>
<text x="16.8" y="44.6">ART FILM - Assembly_Bottom</text>
</g>
<text font-size="1.5" x="37.6" y="17">J102</text>
<text font-size=".8" x="45.8" y="17">J301</text>
<g font-size=".5">
<text x="16.8" y="25.2">U302</text>
<text x="19.9" y="24.9">ANT202</text>
<text x="24.1" y="24.9">ANT201</text>
<text x="41.2" y="25">U301</text>
<text x="13.4" y="31.6">ANT302</text>
<text x="35.5" y="31.5" transform="rotate(-90 35.5 31.5)">ANT301</text>
<text x="41.9" y="30.7">ANT303</text>
</g>
<g font-size=".4">
<text x="36.8" y="14.9">R102</text>
<text x="37.2" y="20.1" transform="rotate(-90 37.2 20.1)">C207</text>
<text x="37.9" y="22.3" transform="rotate(-90 37.9 22.3)">C206C203</text>
<text x="39.4" y="18">R107C109</text>
<text x="39.4" y="21.6" transform="rotate(-90 39.4 21.6)">R101</text>
<text x="40" y="21.6" transform="rotate(-90 40 21.6)">R103</text>
<text x="40.7" y="22.3">C318</text>
<text x="41.5" y="20.1">C205C201</text>
<text x="41.8" y="19.6">C202C204</text>
<text x="43.5" y="24" transform="rotate(-90 43.5 24)">R309</text>
<text x="44.1" y="24" transform="rotate(-90 44.1 24)">R310</text>
<text x="15.5" y="25.4" transform="rotate(-90 15.5 25.4)">C310</text>
<text x="15.5" y="28" transform="rotate(-90 15.5 28)">L315</text>
<text x="16.1" y="25.4" transform="rotate(-90 16.1 25.4)">R302</text>
<text x="16.6" y="25.4" transform="rotate(-90 16.6 25.4)">C312</text>
<text x="17.2" y="26.9" transform="rotate(-90 17.2 26.9)">L304</text>
<text x="17.7" y="26.9" transform="rotate(-90 17.7 26.9)">L310</text>
<text x="18.3" y="26.9" transform="rotate(-90 18.3 26.9)">L305</text>
<text x="18.5" y="25.3">C311</text>
<text x="18.5" y="24.7">C313</text>
<text x="24.3" y="26.6">C104</text>
<text x="36.6" y="27.4" transform="rotate(-90 36.6 27.4)">C303</text>
<text x="36.8" y="24.5" transform="rotate(-45 36.8 24.5)">G N D</text>
<text x="37.4" y="25.8" transform="rotate(-45 37.4 25.8)">R301</text>
<text x="37.9" y="24.6" transform="rotate(45 37.9 24.6)">C306</text>
<text x="38.5" y="24.6" transform="rotate(-45 38.5 24.6)">R316</text>
<text x="40.3" y="26.6" transform="rotate(-90 40.3 26.6)">C323</text>
<text x="40.9" y="25.3" transform="rotate(-90 40.9 25.3)">R305</text>
<text x="41.8" y="26.5" transform="rotate(-90 41.8 26.5)">R315</text>
<text x="41.9" y="24.1">R319</text>
<text x="42.4" y="26.5" transform="rotate(-90 42.4 26.5)">C320</text>
<text x="43" y="25.9">R317</text>
<text x="43.1" y="25.1">R306</text>
<text x="43.1" y="24.5">R308</text>
<text x="43.4" y="26.5" transform="rotate(-90 43.4 26.5)">R318</text>
<text x="43.6" y="26.4">R314</text>
<text x="14.9" y="30.3" transform="rotate(-90 14.9 30.3)">C307</text>
</g>
<g font-size=".3">
<text x="45" y="14.8">T101</text>
<text x="37.4" y="18.6">T103</text>
<text x="39.4" y="22.7" transform="rotate(-90 39.4 22.7)">D101</text>
<text x="40" y="22.7" transform="rotate(-90 40 22.7)">D102</text>
<text x="42.7" y="20.7">D201</text>
<text x="33.3" y="24.4">T104</text>
<text x="35.1" y="24.8">T102</text>
<text x="36.4" y="25.5" transform="rotate(45 36.4 25.5)">L302</text>
<text x="37.2" y="27.3" transform="rotate(-90 37.2 27.3)">L306</text>
<text x="38.9" y="26" transform="rotate(-45 38.9 26)">L313</text>
<text x="39.8" y="25.2" transform="rotate(-90 39.8 25.2)">L316</text>
<text x="40.3" y="25.2" transform="rotate(-90 40.3 25.2)">L312</text>
<text x="40.8" y="26.4" transform="rotate(-90 40.8 26.4)">L311</text>
<text x="41.3" y="26.4" transform="rotate(-90 41.3 26.4)">L314</text>
<text x="42.9" y="26.3" transform="rotate(-90 42.9 26.3)">C321</text>
</g>
<text font-size=".2" x="37.5" y="16">1</text>
</svg>
